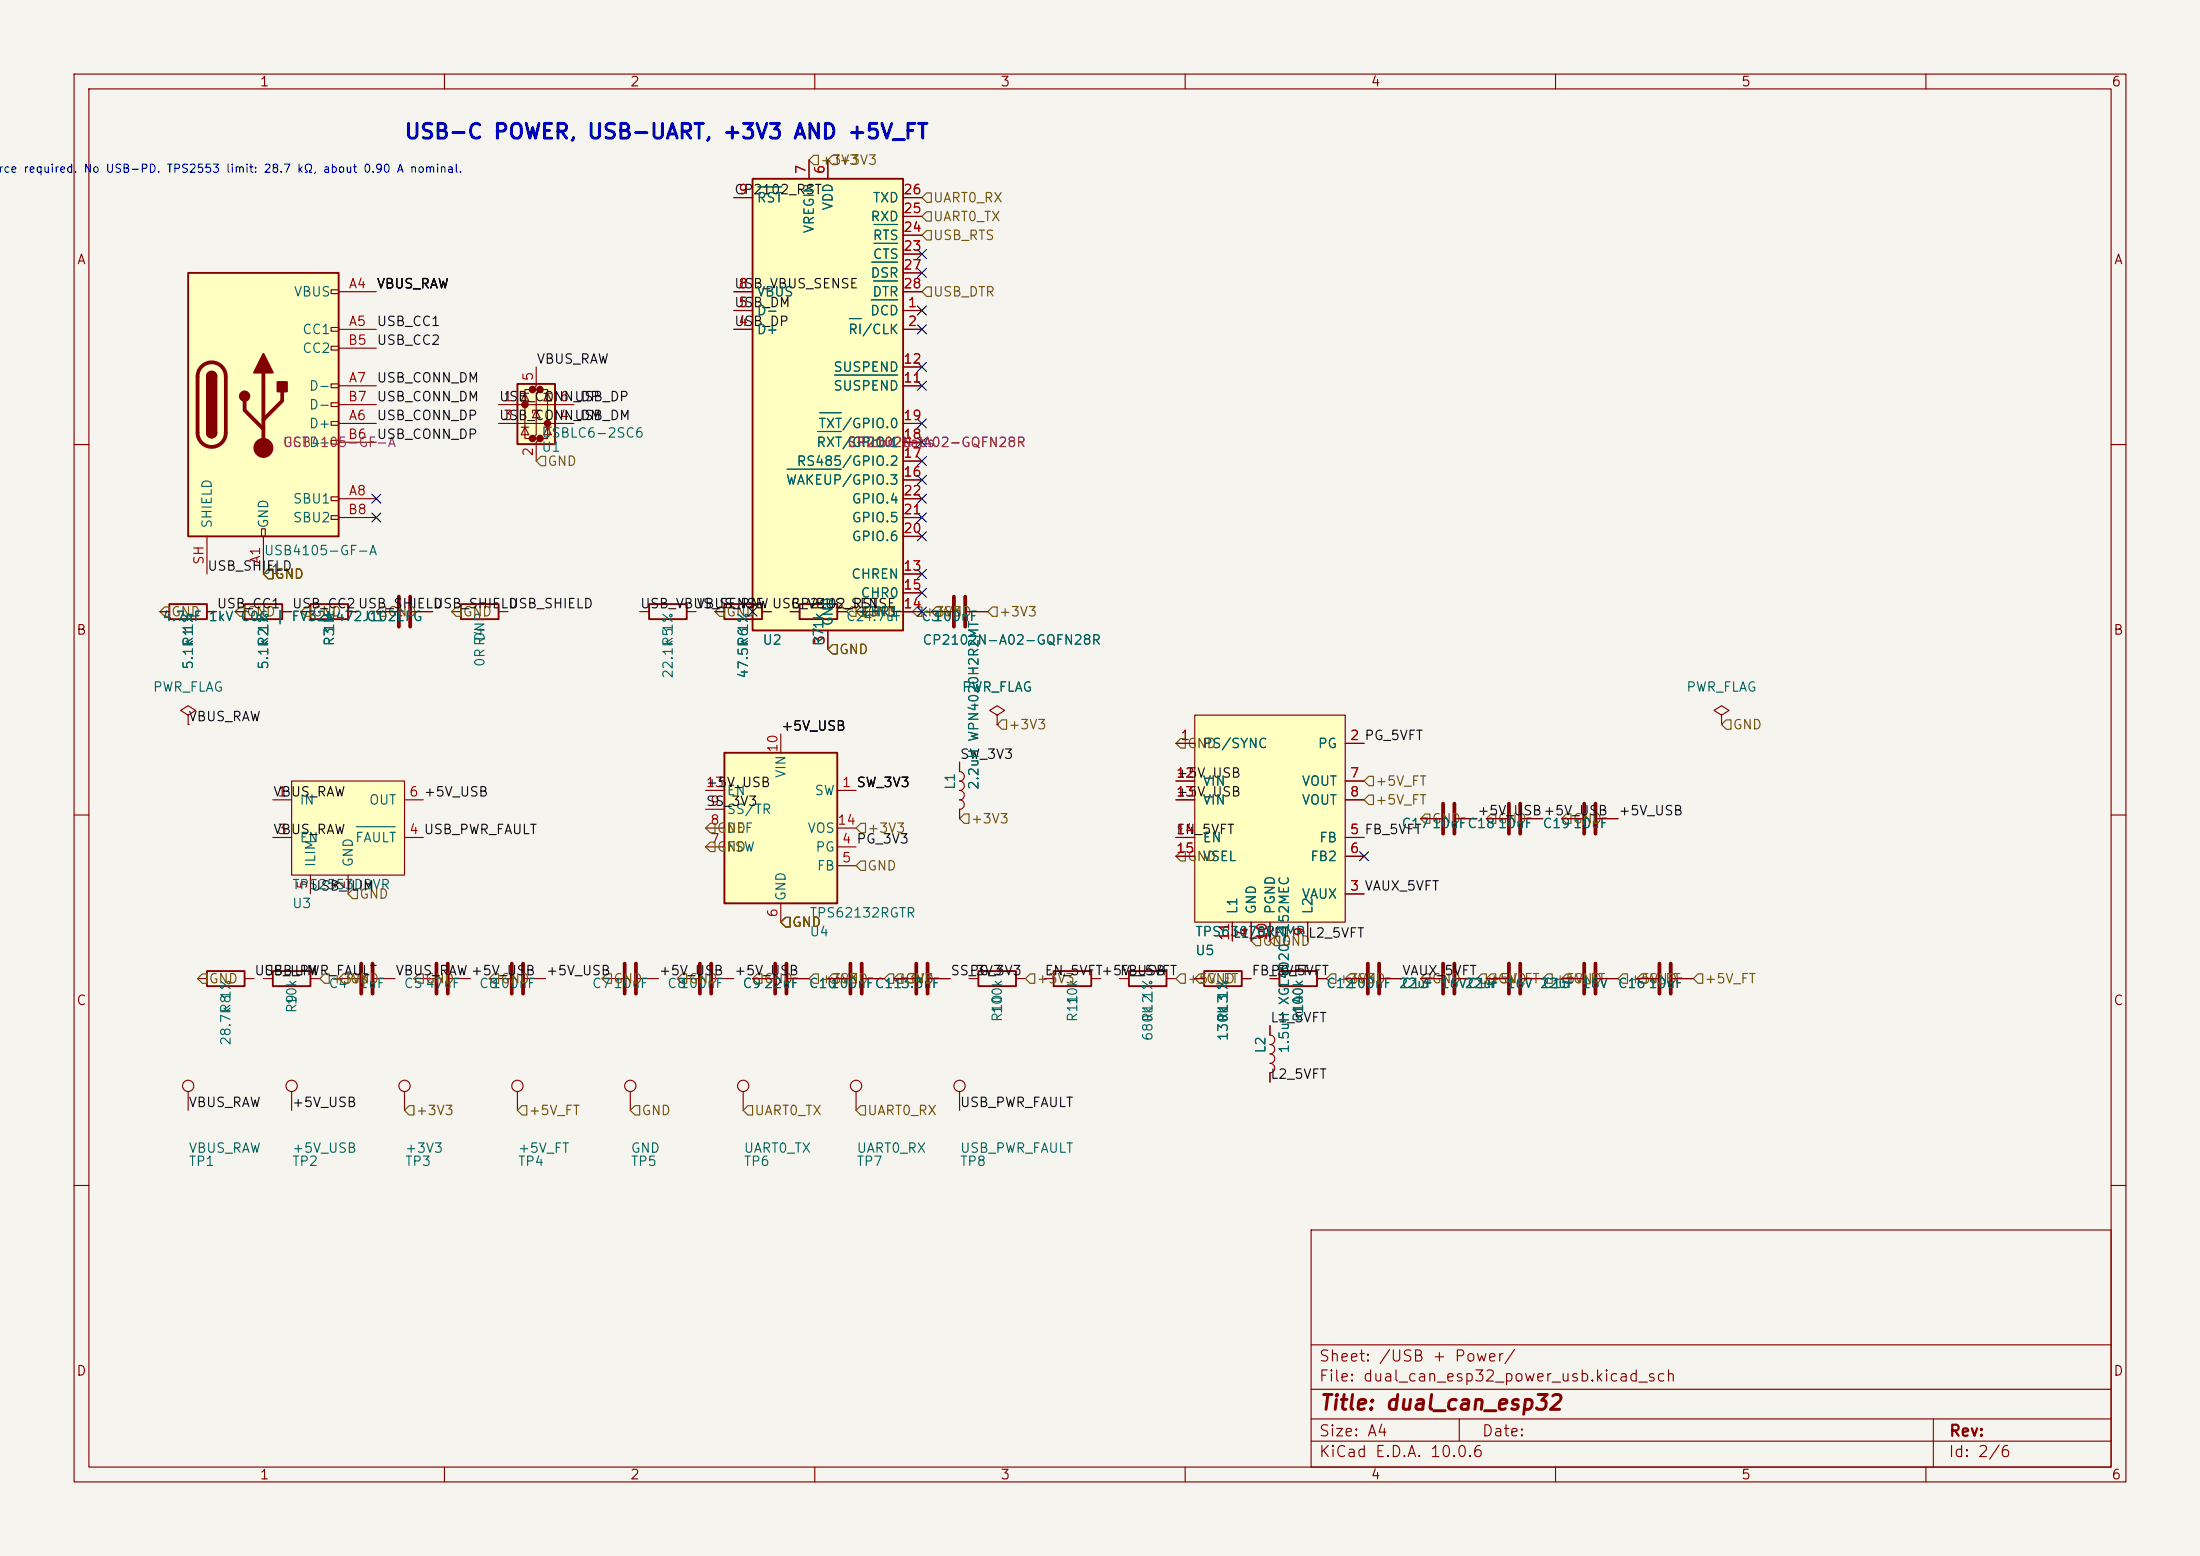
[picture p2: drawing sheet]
<svg xmlns="http://www.w3.org/2000/svg" width="297mm" height="210mm" viewBox="0 0 297 210" stroke-linecap="round" stroke-linejoin="round" font-family="sans-serif">
<path d="M0 0h297v210h-297z" fill="#f5f4ef" stroke="#f5f4ef" stroke-width=".14"/>
<g fill="none" stroke="#840000" stroke-width=".15">
<path d="M10 10h277v190h-277zM12 12h273v186h-273zM60 10v2M110 10v2M160 10v2M210 10v2M260 10v2M10 60h2M285 60h2M21.6 82.6h1.3M27.9 82.6h1.3M10 110h2"/>
<path d="M285 110h2M10 160h2M177 166h108v32h-108zM285 160h2M60 198v2M110 198v2M160 198v2M177 194.5h108M177 191.5h108M177 187.5h108M177 181.5h108M197 191.5v3"/>
<path d="M210 198v2M260 198v2M261 191.5v6.5"/>
</g>
<path d="M22.9 81.5h5v2.1h-5z" fill="none" stroke="#840000" stroke-width=".25"/>
<path d="M97.8 101.6h15.2v20.3h-15.2z" fill="#ffffc2"/>
<path d="M62.2 81.5h5.1v2.1h-5.1zM97.8 101.6h15.2v20.3h-15.2z" fill="none" stroke="#840000" stroke-width=".25"/>
<path d="M61 82.6h1.2M67.3 82.6h1.3M105.4 99.1v2.5M95.2 106.7h2.6M95.2 114.3h2.6M95.2 111.8h2.6M95.2 109.2h2.6M113 106.7h2.6M113 114.3h2.6M113 116.8h2.6M113 111.8h2.6M105.4 121.9v2.6" fill="none" stroke="#840000" stroke-width=".15"/>
<path d="M39.4 105.4h15.2v12.7h-15.2z" fill="#ffffc2"/>
<g fill="none" stroke="#840000" stroke-width=".15">
<path d="M25.4 96.5l1-.6-1-.6-1 .6 1 .6v1.3M25.4 97.8h.1M31.7 82.6h1.3M38.1 82.6h1.3M40.6 82.6h1.3M47 82.6h1.3M50.8 82.6h2.8M55.6 82.6h2.8M115.6 82.6h2.8M120.4 82.6h2.8M36.8 108h2.6M36.8 113h2.6"/>
<path d="M39.4 105.4h15.2v12.7h-15.2zM41.9 118.1v2.6M47 118.1v2.6M54.6 108h2.5M54.6 113h2.5M81.3 132.1h2.8M86.1 132.1h2.8M100.3 147.3v2.6"/>
<circle cx="100.3" cy="146.6" r=".76"/>
</g>
<path d="M48.1 111.6h5.3" fill="none" stroke="#006464" stroke-width=".15"/>
<path d="M53.8 80.5v4.1M55.4 80.5v4.1M118.6 80.5v4.1M120.1 80.5v4.1M84.3 130v4.1M85.9 130v4.1" fill="none" stroke="#840000" stroke-width=".51"/>
<path d="M33 81.5h5.1v2.1h-5.1zM41.9 81.5h5.1v2.1h-5.1z" fill="none" stroke="#840000" stroke-width=".25"/>
<path d="M101.6 24.1h20.3v61h-20.3z" fill="#ffffc2"/>
<path d="M101.6 24.1h20.3v61h-20.3zM27.9 131.1h5.1v2h-5.1zM36.8 131.1h5.1v2h-5.1z" fill="none" stroke="#840000" stroke-width=".25"/>
<g fill="none" stroke="#840000" stroke-width=".15">
<path d="M99.1 39.4h2.5M99.1 26.7h2.5M109.2 21.6v2.5M111.8 21.6v2.5M121.9 39.4h2.6M121.9 26.7h2.6M121.9 34.3h2.6M121.9 31.8h2.6M121.9 29.2h2.6M121.9 36.8h2.6M99.1 41.9h2.5M99.1 44.5h2.5"/>
<path d="M121.9 41.9h2.6M121.9 44.5h2.6M121.9 52.1h2.6M121.9 49.5h2.6M121.9 59.7h2.6M121.9 57.2h2.6M121.9 77.5h2.6M121.9 64.8h2.6M121.9 62.2h2.6M121.9 72.4h2.6M121.9 69.9h2.6M121.9 67.3h2.6"/>
<path d="M111.8 85.1v2.5M121.9 82.6h2.6M121.9 80h2.6M125.7 82.6h2.8M130.6 82.6h2.7M134.6 96.5l1-.6-1-.6-1 .6 1 .6v1.3M134.6 97.8h.1M129.5 102.9v1.2a.64 .64 0 0 1 .7 .7 .64 .64 0 0 1-.7 .6M129.5 105.4a.64 .64 0 0 1 .7 .6 .64 .64 0 0 1-.7 .7 .64 .64 0 0 1 .7 .6 .64 .64 0 0 1-.7 .7M129.5 108a.64 .64 0 0 1 .7 .6 .64 .64 0 0 1-.7 .6v1.3M26.7 132.1h1.2M33 132.1h1.3"/>
<path d="M35.6 132.1h1.2M41.9 132.1h1.3M45.7 132.1h2.8M50.5 132.1h2.8M25.4 147.3v2.6M39.4 147.3v2.6M85.1 147.3v2.6"/>
<circle cx="25.4" cy="146.6" r=".76"/>
<circle cx="39.4" cy="146.6" r=".76"/>
<circle cx="85.1" cy="146.6" r=".76"/>
</g>
<path d="M102.3 25.2h3.2M117.7 35.4h3.5M117.9 37.9h3.3M118 32.8h3.2M118 30.3h3.2M110.4 58.2h3.2M110.7 55.7h2.9M112.7 50.6h8.5M114.7 43h1.6M117.6 40.5h3.6M106.3 63.3h7.3" fill="none" stroke="#006464" stroke-width=".15"/>
<path d="M128.8 80.5v4.1M130.3 80.5v4.1M48.8 130v4.1M50.3 130v4.1" fill="none" stroke="#840000" stroke-width=".51"/>
<path d="M161.3 96.5h20.3v28h-20.3z" fill="#ffffc2"/>
<g fill="none" stroke="#840000" stroke-width=".15">
<path d="M86.4 82.6h1.2M92.7 82.6h1.3M96.5 82.6h1.3M102.9 82.6h1.2M106.7 82.6h1.2M113 82.6h1.3M161.3 96.5h20.3v28h-20.3zM158.7 100.3h2.6M158.7 113h2.6M158.7 115.6h2.6M158.7 105.4h2.6M158.7 108h2.6"/>
<path d="M181.6 100.3h2.5M181.6 113h2.5M181.6 115.6h2.5M181.6 105.4h2.5M181.6 108h2.5M200.7 110.5h2.8M205.5 110.5h2.8M210.8 110.5h2.8M215.6 110.5h2.8M66 132.1h2.8M70.9 132.1h2.8M91.4 132.1h2.8"/>
<path d="M96.3 132.1h2.8M101.6 132.1h2.8M106.4 132.1h2.8M111.8 132.1h2.8M116.6 132.1h2.8M120.6 132.1h2.8M125.5 132.1h2.8M130.8 132.1h1.3M137.2 132.1h1.2M141 132.1h1.2M147.3 132.1h1.3M151.1 132.1h1.3"/>
<path d="M157.5 132.1h1.2M161.3 132.1h1.3M166.4 124.5v2.5M167.6 132.1h1.3M168.9 124.5v2.5M171.4 138.4v1.3a.64 .64 0 0 1 .7 .6 .64 .64 0 0 1-.7 .7 .64 .64 0 0 1 .7 .6 .64 .64 0 0 1-.7 .6M171.4 124.5v2.5M171.4 132.1h1.3M176.5 124.5v2.5M177.8 132.1h1.3M181.6 120.7h2.5M210.8 132.1h2.8"/>
<path d="M215.6 132.1h2.8M54.6 147.3v2.6M69.8 147.3v2.6M115.6 147.3v2.6M129.5 147.3v2.6M171.4 142.2a.64 .64 0 0 1 .7 .7 .64 .64 0 0 1-.7 .6 .64 .64 0 0 1 .7 .7 .64 .64 0 0 1-.7 .6v1.3"/>
<circle cx="54.6" cy="146.6" r=".76"/>
<circle cx="69.8" cy="146.6" r=".76"/>
<circle cx="115.6" cy="146.6" r=".76"/>
<circle cx="129.5" cy="146.6" r=".76"/>
</g>
<path d="M87.6 81.5h5.1v2.1h-5.1zM97.8 81.5h5.1v2.1h-5.1zM107.9 81.5h5.1v2.1h-5.1zM132.1 131.1h5.1v2h-5.1zM142.2 131.1h5.1v2h-5.1zM152.4 131.1h5.1v2h-5.1zM162.6 131.1h5v2h-5zM172.7 131.1h5.1v2h-5.1z" fill="none" stroke="#840000" stroke-width=".25"/>
<g fill="none" stroke="#840000" stroke-width=".51">
<path d="M203.7 108.5v4M205.2 108.5v4M213.9 108.5v4M215.4 108.5v4M69.1 130v4.1M70.6 130v4.1M94.5 130v4.1M96 130v4.1M104.6 130v4.1M106.2 130v4.1M114.8 130v4.1M116.3 130v4.1"/>
<path d="M123.7 130v4.1M125.2 130v4.1M213.9 130v4.1M215.4 130v4.1"/>
</g>
<path d="M69.8 51.8h5.1v8.1h-5.1z" fill="#ffffc2"/>
<g fill="#840000" stroke="#840000" stroke-width=".51">
<circle cx="70.9" cy="54.6" r=".25"/>
<circle cx="71.9" cy="52.6" r=".25"/>
<circle cx="71.9" cy="59.2" r=".25"/>
<circle cx="72.9" cy="52.6" r=".25"/>
<circle cx="72.9" cy="59.2" r=".25"/>
<circle cx="73.9" cy="57.1" r=".25"/>
</g>
<g fill="none" stroke="#840000" stroke-width=".15">
<path d="M67.3 54.6h10.2M67.3 57.2h10.2M70.4 57.7h1M70.4 53.1h1M70.9 53.1l.5 1h-1zM70.9 57.7l.5 1h-1zM71.9 52.6h-1v6.6h1M72.4 49.5v2.6l-.5 .5h1l-.5 .5v5.6l-.5 .5h1l-.5 .5v2.5M72.4 55.4l.5 1h-1zM72.9 55.4h-1v.4M72.9 52.6h1v6.6h-1M73.4 57.7h1"/>
<path d="M73.4 53.1h1M73.9 53.1l.5 1h-1zM73.9 57.7l.5 1h-1zM232.4 96.5l1-.6-1-.6-1 .6 1 .6v1.3M232.4 97.8h.1M191.8 110.5h2.8M196.6 110.5h2.8"/>
</g>
<path d="M69.8 51.8h5.1v8.1h-5.1z" fill="none" stroke="#840000" stroke-width=".25"/>
<path d="M194.8 108.5v4M196.3 108.5v4" fill="none" stroke="#840000" stroke-width=".51"/>
<path d="M25.4 36.8h20.3v35.6h-20.3z" fill="#ffffc2"/>
<g fill="none" stroke="#840000" stroke-width=".15">
<path d="M44.7 39.1h1v.5h-1zM45.7 39.4h5.1M99.1 39.4h2.5M99.1 26.7h2.5M109.2 21.6v2.5M111.8 21.6v2.5M121.9 39.4h2.6M121.9 26.7h2.6M121.9 34.3h2.6M121.9 31.8h2.6M121.9 29.2h2.6M121.9 36.8h2.6"/>
<path d="M44.7 44.2h1v.5h-1zM44.7 46.7h1v.5h-1zM44.7 51.8h1v.5h-1zM44.7 54.4h1v.5h-1zM44.7 56.9h1v.5h-1zM44.7 59.4h1v.5h-1zM45.7 44.5h5.1M45.7 57.2h5.1M45.7 52.1h5.1M45.7 47h5.1M45.7 59.7h5.1M45.7 54.6h5.1"/>
<path d="M99.1 44.5h2.5M99.1 41.9h2.5M121.9 44.5h2.6M121.9 57.2h2.6M121.9 52.1h2.6M121.9 59.7h2.6M121.9 41.9h2.6M121.9 49.5h2.6M27.9 72.4v5.1M35.3 71.4h.5v1h-.5zM35.6 72.4v5.1M44.7 67.1h1v.5h-1z"/>
<path d="M44.7 69.6h1v.5h-1zM45.7 67.3h5.1M45.7 69.9h5.1M121.9 67.3h2.6M121.9 69.9h2.6M121.9 77.5h2.6M121.9 64.8h2.6M121.9 62.2h2.6M121.9 72.4h2.6M21.6 82.6h1.3M27.9 82.6h1.3M31.7 82.6h1.3"/>
<path d="M38.1 82.6h1.3M40.6 82.6h1.3M47 82.6h1.3M50.8 82.6h2.8M55.6 82.6h2.8M96.5 82.6h1.3M102.9 82.6h1.2M106.7 82.6h1.2M111.8 85.1v2.5M113 82.6h1.3M115.6 82.6h2.8M120.4 82.6h4.1"/>
<path d="M121.9 80h2.6M125.7 82.6h2.8M130.6 82.6h2.7M134.6 97.8h.1M129.5 102.9v1.2M129.5 109.2v1.3M158.7 100.3h2.6M158.7 113h2.6M158.7 115.6h2.6M158.7 105.4h2.6M158.7 108h2.6M181.6 100.3h2.5"/>
<path d="M181.6 113h2.5M181.6 115.6h2.5M181.6 105.4h2.5M181.6 108h2.5M191.8 110.5h2.8M196.6 110.5h2.8M200.7 110.5h2.8M205.5 110.5h2.8M210.8 110.5h2.8M215.6 110.5h2.8M55.9 132.1h2.8M60.7 132.1h2.8"/>
<path d="M101.6 132.1h2.8M106.4 132.1h2.8M111.8 132.1h2.8M116.6 132.1h2.8M120.6 132.1h2.8M125.5 132.1h2.8M161.3 132.1h1.3M166.4 124.5v2.5M167.6 132.1h1.3M168.9 124.5v2.5M171.4 132.1h1.3M171.4 124.5v2.5"/>
<path d="M171.4 138.4v1.3M176.5 124.5v2.5M177.8 132.1h1.3M181.6 132.1h2.8M181.6 120.7h2.5M186.4 132.1h2.8M191.8 132.1h2.8M196.6 132.1h2.8M200.7 132.1h2.8M205.5 132.1h2.8M210.8 132.1h2.8M215.6 132.1h2.8"/>
<path d="M221 132.1h2.8M225.8 132.1h2.8M171.4 144.8v1.3"/>
</g>
<path d="M25.4 36.8h20.3v35.6h-20.3zM27.9 50.8a.64 .64 0 0 1 .7-.6 .64 .64 0 0 1 .6 .6M27.9 58.4a.64 .64 0 0 0 .7 .7 .64 .64 0 0 0 .6-.7" fill="none" stroke="#840000" stroke-width=".25"/>
<g fill="none" stroke="#840000" stroke-width=".51">
<path d="M27.2 49.5a1.9 1.9 0 0 1 2.1-.5 1.9 1.9 0 0 1 1.2 1.8v7.6a1.91 1.91 0 0 1-1.9 1.9 1.91 1.91 0 0 1-1.9-1.9v-7.6a1.9 1.9 0 0 1 .5-1.3zM33 54.1v1.3l2.6 2.5M35.6 50.3v10.2M38.1 52.8v1.3l-2.5 2.5M58.9 130v4.1M60.5 130v4.1M184.7 130v4.1M186.2 130v4.1M194.8 130v4.1M196.3 130v4.1M203.7 130v4.1M205.2 130v4.1"/>
<path d="M224 130v4.1M225.6 130v4.1"/>
</g>
<g fill="#840000" stroke="#840000" stroke-width=".25">
<path d="M27.9 50.8h1.3v7.6h-1.3z"/>
<path d="M28.1 50.4a.64 .64 0 0 1 .7-.2 .64 .64 0 0 1 .4 .6h-1.3z"/>
<path d="M27.9 58.4h1.3a.64 .64 0 0 1-.6 .7 .64 .64 0 0 1-.7-.7z"/>
<path d="M35.6 47.8l1.2 2.5h-2.5z"/>
<path d="M37.5 51.6h1.2v1.2h-1.2z"/>
<circle cx="33" cy="53.5" r=".63"/>
</g>
<circle cx="35.6" cy="60.5" r="1.27" fill="#840000" stroke="#840000" stroke-width=".15"/>
<g fill="none" stroke="#725600" stroke-width=".15">
<path d="M109.2 21.6l.7-.6h.6v1.2h-.6zM112.4 21h.6v1.2h-.6l-.6-.6zM125.1 28.6h.6v1.2h-.6l-.6-.6zM125.1 26h.6v1.3h-.6l-.6-.6zM125.1 31.1h.6v1.3h-.6l-.6-.6zM125.1 38.7h.6v1.3h-.6l-.6-.6zM35.6 77.5l.6-.7h.6v1.3h-.6zM73 61.6h.7v1.3h-.7l-.6-.7zM22.2 81.9h.7v1.3h-.7l-.6-.6zM32.4 81.9h.6v1.3h-.6l-.7-.6zM41.3 81.9h.6v1.3h-.6l-.7-.6zM51.4 81.9h.7v1.3h-.7l-.6-.6z"/>
<path d="M61.6 81.9h.6v1.3h-.6l-.6-.6zM97.2 81.9h.6v1.3h-.6l-.7-.6zM112.4 87h.6v1.3h-.6l-.6-.7zM114.9 81.9h.7v1.3h-.7l-.6-.6zM116.2 81.9h.6v1.3h-.6l-.6-.6zM123.8 81.9h.7v1.3h-.7l-.6-.6zM126.4 81.9h.6v1.3h-.6l-.7-.6zM134 81.9h.6v1.3h-.6l-.7-.6zM135.3 97.2h.6v1.2h-.6l-.7-.6zM159.4 99.7h.6v1.3h-.6l-.7-.7zM233 97.2h.7v1.2h-.7l-.6-.6zM95.9 113.7h.6v1.2h-.6l-.7-.6z"/>
<path d="M95.9 111.1h.6v1.3h-.6l-.7-.6zM116.2 111.1h.6v1.3h-.6l-.6-.6zM116.2 116.2h.6v1.3h-.6l-.6-.7zM130.2 109.9h.6v1.2h-.6l-.7-.6zM159.4 114.9h.6v1.3h-.6l-.7-.6zM184.8 107.3h.6v1.3h-.6l-.7-.6zM184.8 104.8h.6v1.2h-.6l-.7-.6zM192.4 109.9h.6v1.2h-.6l-.6-.6zM201.3 109.9h.6v1.2h-.6l-.6-.6zM211.5 109.9h.6v1.2h-.6l-.7-.6zM27.3 131.4h.6v1.3h-.6l-.6-.6zM43.8 131.4h.6v1.3h-.6l-.6-.6z"/>
<path d="M46.4 131.4h.6v1.3h-.6l-.7-.6zM47.6 120h.7v1.3h-.7l-.6-.6zM56.5 131.4h.6v1.3h-.6l-.6-.6zM66.7 131.4h.6v1.3h-.6l-.7-.6zM81.9 131.4h.6v1.3h-.6l-.6-.6zM92.1 131.4h.6v1.3h-.6l-.7-.6zM102.2 131.4h.7v1.3h-.7l-.6-.6zM106 123.8h.7v1.3h-.7l-.6-.6zM109.9 131.4h.6v1.3h-.6l-.7-.6zM112.4 131.4h.6v1.3h-.6l-.6-.6zM120 131.4h.6v1.3h-.6l-.6-.6zM121.3 131.4h.6v1.3h-.6l-.7-.6z"/>
<path d="M139.1 131.4h.6v1.3h-.6l-.7-.6zM159.4 131.4h.6v1.3h-.6l-.7-.6zM161.9 131.4h.7v1.3h-.7l-.6-.6zM169.5 126.4h.7v1.2h-.7l-.6-.6zM172.1 126.4h.6v1.2h-.6l-.7-.6zM179.7 131.4h.6v1.3h-.6l-.6-.6zM182.2 131.4h.7v1.3h-.7l-.6-.6zM192.4 131.4h.6v1.3h-.6l-.6-.6zM200 131.4h.7v1.3h-.7l-.6-.6zM201.3 131.4h.6v1.3h-.6l-.6-.6zM208.9 131.4h.6v1.3h-.6l-.6-.6zM211.5 131.4h.6v1.3h-.6l-.7-.6z"/>
<path d="M219.1 131.4h.6v1.3h-.6l-.7-.6zM221.6 131.4h.6v1.3h-.6l-.6-.6zM229.2 131.4h.7v1.3h-.7l-.6-.6zM55.2 149.2h.7v1.3h-.7l-.6-.6zM70.5 149.2h.6v1.3h-.6l-.7-.6zM85.7 149.2h.7v1.3h-.7l-.6-.6zM101 149.2h.6v1.3h-.6l-.7-.6zM116.2 149.2h.6v1.3h-.6l-.6-.6z"/>
</g>
<g fill="none" stroke="#000084" stroke-width=".15">
<path d="M123.9 33.7l1.2 1.2M123.9 36.2l1.2 1.2M125.1 33.7l-1.2 1.2M125.1 36.2l-1.2 1.2M123.9 41.3l1.2 1.2M123.9 51.5l1.2 1.2M123.9 43.8l1.2 1.3M123.9 59.1l1.2 1.2M123.9 48.9l1.2 1.2M123.9 56.5l1.2 1.3M125.1 41.3l-1.2 1.2M125.1 51.5l-1.2 1.2"/>
<path d="M125.1 43.8l-1.2 1.3M125.1 59.1l-1.2 1.2M125.1 48.9l-1.2 1.2M125.1 56.5l-1.2 1.3M50.2 69.2l1.2 1.3M50.2 66.7l1.2 1.2M51.4 69.2l-1.2 1.3M51.4 66.7l-1.2 1.2M123.9 69.2l1.2 1.3M123.9 71.8l1.2 1.2M123.9 66.7l1.2 1.2M123.9 76.9l1.2 1.2"/>
<path d="M123.9 79.4l1.2 1.2M123.9 61.6l1.2 1.2M123.9 64.2l1.2 1.2M125.1 69.2l-1.2 1.3M125.1 71.8l-1.2 1.2M125.1 66.7l-1.2 1.2M125.1 76.9l-1.2 1.2M125.1 79.4l-1.2 1.2M125.1 61.6l-1.2 1.2M125.1 64.2l-1.2 1.2M101 81.9l1.2 1.3M102.2 81.9l-1.2 1.3"/>
<path d="M123.9 81.9l1.2 1.3M125.1 81.9l-1.2 1.3M183.5 115l1.3 1.2M184.8 115l-1.3 1.2"/>
</g>
<path d="M102.3 25.2h3.2M117.7 35.4h3.5M117.9 37.9h3.3M118 32.8h3.2M118 30.3h3.2M110.4 58.2h3.2M110.7 55.7h2.9M112.7 50.6h8.5M114.7 43h1.6M117.6 40.5h3.6M106.3 63.3h7.3" fill="none" stroke="#006464" stroke-width=".15"/>
<text font-size="2" fill="#0000c2" x="54.5" y="19.3">USB-C POWER, USB-UART, +3V3 AND +5V_FT</text>
<text font-size="2" fill="#840000" x="178" y="190.8">Title: dual_can_esp32</text>
<g font-size="1.5" fill="#840000">
<text x="178" y="184.1">Sheet: /USB + Power/</text>
<text x="178" y="186.8">File: dual_can_esp32_power_usb.kicad_sch</text>
<text x="178" y="197">KiCad E.D.A. 10.0.6</text>
<text x="178" y="194.2">Size: A4</text>
<text x="200" y="194.2">Date:</text>
<text x="263" y="197">Id: 2/6</text>
<text x="263" y="194.2">Rev:</text>
</g>
<g font-size="1.3" fill="#840000">
<text x="35" y="12">1</text>
<text x="85" y="12">2</text>
<text x="135" y="12">3</text>
<text x="185" y="12">4</text>
<text x="235" y="12">5</text>
<text x="285" y="12">6</text>
<text x="10.3" y="36">A</text>
<text x="285.3" y="36">A</text>
<text x="10.2" y="86">B</text>
<text x="285.2" y="86">B</text>
<text x="10.2" y="136">C</text>
<text x="285.2" y="136">C</text>
<text x="10.2" y="186">D</text>
<text x="285.2" y="186">D</text>
<text x="35" y="200">1</text>
<text x="85" y="200">2</text>
<text x="135" y="200">3</text>
<text x="185" y="200">4</text>
<text x="235" y="200">5</text>
<text x="285" y="200">6</text>
</g>
<g font-size="1.3" fill="#a90000">
<text x="109.1" y="23.6" transform="rotate(-90 109.1 23.6)">7</text>
<text x="111.6" y="23.6" transform="rotate(-90 111.6 23.6)">6</text>
<text x="99.6" y="26.5">9</text>
<text x="121.9" y="29.1">25</text>
<text x="121.9" y="26.5">26</text>
<text x="121.9" y="34.2">23</text>
<text x="121.9" y="31.6">24</text>
<text x="47" y="39.2">A4</text>
<text x="99.6" y="41.8">5</text>
<text x="99.6" y="39.2">8</text>
<text x="121.9" y="36.7">27</text>
<text x="121.9" y="39.2">28</text>
<text x="122.5" y="41.8">1</text>
<text x="46.9" y="46.9">B5</text>
<text x="47" y="44.3">A5</text>
<text x="99.6" y="44.3">4</text>
<text x="122.5" y="44.3">2</text>
<text x="47" y="51.9">A7</text>
<text x="72.3" y="51.5" transform="rotate(-90 72.3 51.5)">5</text>
<text x="121.9" y="51.9">11</text>
<text x="121.9" y="49.4">12</text>
<text x="46.9" y="59.6">B6</text>
<text x="46.9" y="54.5">B7</text>
<text x="47" y="57">A6</text>
<text x="67.8" y="54.5">1</text>
<text x="67.8" y="57">3</text>
<text x="75.5" y="57">4 USB_DM</text>
<text x="75.5" y="54.5">6 USB_DP</text>
<text x="121.9" y="59.6">18</text>
<text x="121.9" y="57">19</text>
<text x="72.3" y="61.7" transform="rotate(-90 72.3 61.7)">2</text>
<text x="121.9" y="64.6">16</text>
<text x="121.9" y="62.1">17</text>
<text x="46.9" y="69.7">B8</text>
<text x="47" y="67.2">A8</text>
<text x="121.9" y="69.7">21</text>
<text x="121.9" y="67.2">22</text>
<text x="27.8" y="76.3" transform="rotate(-90 27.8 76.3)">SH</text>
<text x="35.4" y="76.2" transform="rotate(-90 35.4 76.2)">A1</text>
<text x="121.9" y="77.3">13</text>
<text x="121.9" y="72.3">20</text>
<text x="121.9" y="79.9">15</text>
<text x="121.9" y="82.4">14</text>
<text x="111.6" y="87.1" transform="rotate(-90 111.6 87.1)">3</text>
<text x="105.3" y="101.7" transform="rotate(-90 105.3 101.7)">10</text>
<text x="159.3" y="100.2">1</text>
<text x="182.1" y="100.2">2 PG_5VFT</text>
<text x="182.1" y="100.2">2</text>
<text x="37.4" y="107.8">1</text>
<text x="55.1" y="107.8">6 +5V_USB</text>
<text x="95.2" y="106.5">13</text>
<text x="113.6" y="106.5">1 SW_3V3</text>
<text x="158.7" y="105.3">12</text>
<text x="158.7" y="107.8">13</text>
<text x="182.1" y="105.3">7</text>
<text x="182.1" y="107.8">8</text>
<text x="37.4" y="112.9">3</text>
<text x="55.1" y="112.9">4 USB_PWR_FAULT</text>
<text x="95.8" y="111.6">8</text>
<text x="95.8" y="109.1">9</text>
<text x="113" y="111.6">14</text>
<text x="158.7" y="112.9">14</text>
<text x="182.1" y="112.9">5 FB_5VFT</text>
<text x="182.1" y="112.9">5</text>
<text x="95.8" y="114.2">7</text>
<text x="113.6" y="114.2">4 PG_3V3</text>
<text x="113.6" y="116.7">5</text>
<text x="158.7" y="115.4">15</text>
<text x="182.1" y="115.4">6</text>
<text x="41.8" y="120.1" transform="rotate(-90 41.8 120.1)">5</text>
<text x="46.9" y="120.1" transform="rotate(-90 46.9 120.1)">2</text>
<text x="105.3" y="123.9" transform="rotate(-90 105.3 123.9)">6</text>
<text x="182.1" y="120.5">3 VAUX_5VFT</text>
<text x="182.1" y="120.5">3</text>
<text x="166.2" y="127.1" transform="rotate(-90 166.2 127.1)">11</text>
<text x="168.8" y="126.5" transform="rotate(-90 168.8 126.5)">4</text>
<text x="171.3" y="127.1" transform="rotate(-90 171.3 127.1)">10</text>
<text x="176.4" y="126.5" transform="rotate(-90 176.4 126.5)">9</text>
</g>
<g font-size="1.3" fill="#725600">
<text x="110.7" y="22.6">+3V3</text>
<text x="113.2" y="22.6">+3V3</text>
<text x="125.9" y="27.6">UART0_RX</text>
<text x="125.9" y="30.2">UART0_TX</text>
<text x="125.9" y="32.7">USB_RTS</text>
<text x="125.9" y="40.3">USB_DTR</text>
<text x="73.8" y="63.2">GND</text>
<text x="23" y="83.5">GND</text>
<text x="33.2" y="83.5">GND</text>
<text x="37" y="78.4">GND</text>
<text x="42.1" y="83.5">GND</text>
<text x="52.2" y="83.5">GND</text>
<text x="62.4" y="83.5">GND</text>
<text x="98" y="83.5">GND</text>
<text x="115.7" y="83.5">+3V3</text>
<text x="117" y="83.5">GND</text>
<text x="124.6" y="83.5">+3V3</text>
<text x="127.2" y="83.5">GND</text>
<text x="134.8" y="83.5">+3V3</text>
<text x="113.2" y="88.6">GND</text>
<text x="136.1" y="98.8">+3V3</text>
<text x="160.2" y="101.3">GND</text>
<text x="233.8" y="98.8">GND</text>
<text x="185.6" y="106.4">+5V_FT</text>
<text x="96.7" y="112.7">GND</text>
<text x="117" y="112.7">+3V3</text>
<text x="131" y="111.5">+3V3</text>
<text x="185.6" y="108.9">+5V_FT</text>
<text x="193.2" y="111.5">GND</text>
<text x="202.1" y="111.5">GND</text>
<text x="212.3" y="111.5">GND</text>
<text x="96.7" y="115.3">GND</text>
<text x="117" y="117.8">GND</text>
<text x="160.2" y="116.5">GND</text>
<text x="48.4" y="121.6">GND</text>
<text x="106.8" y="125.4">GND</text>
<text x="170.3" y="128">GND</text>
<text x="172.9" y="128">GND</text>
<text x="28.1" y="133">GND</text>
<text x="44.6" y="133">+3V3</text>
<text x="47.2" y="133">GND</text>
<text x="57.3" y="133">GND</text>
<text x="67.5" y="133">GND</text>
<text x="82.7" y="133">GND</text>
<text x="92.9" y="133">GND</text>
<text x="103" y="133">GND</text>
<text x="110.7" y="133">+3V3</text>
<text x="113.2" y="133">GND</text>
<text x="120.8" y="133">+3V3</text>
<text x="122.1" y="133">GND</text>
<text x="139.9" y="133">+3V3</text>
<text x="160.2" y="133">+5V_FT</text>
<text x="162.7" y="133">GND</text>
<text x="180.5" y="133">+3V3</text>
<text x="183" y="133">GND</text>
<text x="193.2" y="133">GND</text>
<text x="200.8" y="133">+5V_FT</text>
<text x="202.1" y="133">GND</text>
<text x="209.7" y="133">+5V_FT</text>
<text x="212.3" y="133">GND</text>
<text x="219.9" y="133">+5V_FT</text>
<text x="222.4" y="133">GND</text>
<text x="230" y="133">+5V_FT</text>
<text x="56" y="150.8">+3V3</text>
<text x="71.3" y="150.8">+5V_FT</text>
<text x="86.5" y="150.8">GND</text>
<text x="101.8" y="150.8">UART0_TX</text>
<text x="117" y="150.8">UART0_RX</text>
</g>
<g font-size="1.3" fill="#0f0f0f">
<text x="99" y="26.5">CP2102_RST</text>
<text x="50.8" y="39.2">VBUS_RAW</text>
<text x="99" y="41.8">USB_DM</text>
<text x="99" y="39.2">USB_VBUS_SENSE</text>
<text x="50.8" y="46.9">USB_CC2</text>
<text x="50.8" y="44.3">USB_CC1</text>
<text x="99" y="44.3">USB_DP</text>
<text x="50.8" y="51.9">USB_CONN_DM</text>
<text x="72.4" y="49.4">VBUS_RAW</text>
<text x="50.8" y="57">USB_CONN_DP</text>
<text x="50.8" y="59.6">USB_CONN_DP</text>
<text x="50.8" y="54.5">USB_CONN_DM</text>
<text x="67.3" y="54.5">USB_CONN_DP</text>
<text x="67.3" y="57">USB_CONN_DM</text>
<text x="27.9" y="77.3">USB_SHIELD</text>
<text x="29.2" y="82.4">USB_CC1</text>
<text x="39.3" y="82.4">USB_CC2USB_SHIELD</text>
<text x="58.4" y="82.4">USB_SHIELD</text>
<text x="68.6" y="82.4">USB_SHIELD</text>
<text x="86.3" y="82.4">USB_VBUS_SENSE</text>
<text x="94" y="82.4">VBUS_RAW USB_VBUS_SENSE 14</text>
<text x="106.7" y="82.4">CP2102_RST</text>
<text x="25.4" y="97.7">VBUS_RAW</text>
<text x="105.4" y="98.9">+5V_USB</text>
<text x="36.8" y="107.8">VBUS_RAW</text>
<text x="95.2" y="106.6">+5V_USB</text>
<text x="129.5" y="102.7">SW_3V3</text>
<text x="158.7" y="107.8">+5V_USB</text>
<text x="158.7" y="105.3">+5V_USB</text>
<text x="36.8" y="112.9">VBUS_RAW</text>
<text x="95.2" y="109.1">SS_3V3</text>
<text x="158.7" y="112.9">EN_5VFT</text>
<text x="199.4" y="110.4">+5V_USB+5V_USB</text>
<text x="218.4" y="110.4">+5V_USB</text>
<text x="41.9" y="120.5">USB_ILIM</text>
<text x="34.3" y="132">USB_ILIM</text>
<text x="35.5" y="132">USB_PWR_FAULT</text>
<text x="53.3" y="132">VBUS_RAW +5V_USB</text>
<text x="73.6" y="132">+5V_USB</text>
<text x="88.9" y="132">+5V_USB</text>
<text x="99" y="132">+5V_USB</text>
<text x="128.2" y="132">SS_3V3</text>
<text x="130.8" y="132">PG_3V3</text>
<text x="140.9" y="132">EN_5VFT+5V_USB</text>
<text x="151.1" y="132">FB_5VFT</text>
<text x="166.3" y="126.9">L1_5VFT</text>
<text x="168.9" y="132">FB_5VFT</text>
<text x="171.4" y="132">PG_5VFT</text>
<text x="189.2" y="132">VAUX_5VFT</text>
<text x="171.4" y="138.3">L1_5VFT</text>
<text x="25.4" y="149.7">VBUS_RAW</text>
<text x="39.3" y="149.7">+5V_USB</text>
<text x="129.5" y="149.7">USB_PWR_FAULT</text>
<text x="171.4" y="145.9">L2_5VFT</text>
</g>
<g font-size="1.3" fill="#006464">
<text x="102.1" y="27.6">RST</text>
<text x="112.7" y="28.5" transform="rotate(-90 112.7 28.5)">VDD</text>
<text x="117.7" y="27.6">TXD</text>
<text x="110.2" y="31.6" transform="rotate(-90 110.2 31.6)">VREGIN</text>
<text x="117.4" y="30.2">RXD</text>
<text x="117.7" y="35.3">CTS</text>
<text x="117.7" y="32.7">RTS</text>
<text x="39.6" y="40.3">VBUS</text>
<text x="102.1" y="40.3">VBUS</text>
<text x="117.4" y="37.8">DSR</text>
<text x="117.7" y="40.3">DTR</text>
<text x="40.7" y="45.4">CC1</text>
<text x="40.7" y="48">CC2</text>
<text x="102.1" y="45.4">D+</text>
<text x="102.1" y="42.9">D-</text>
<text x="114.4" y="45.4">RI/CLK</text>
<text x="117.4" y="42.9">DCD</text>
<text x="41.6" y="53">D-</text>
<text x="112.4" y="53">SUSPEND</text>
<text x="112.4" y="50.5">SUSPEND</text>
<text x="41.6" y="58.1">D+</text>
<text x="41.6" y="55.6">D-</text>
<text x="73" y="59.4">USBLC6-2SC6</text>
<text x="110.4" y="58.1">TXT/GPIO.0</text>
<text x="73" y="61.3">U1</text>
<text x="106" y="65.7">WAKEUP/GPIO.3</text>
<text x="107.5" y="63.2">RS485/GPIO.2</text>
<text x="110.1" y="60.7">RXT/GPIO.1 Labs</text>
<text x="28.9" y="71.4" transform="rotate(-90 28.9 71.4)">SHIELD</text>
<text x="36.5" y="71.4" transform="rotate(-90 36.5 71.4)">GND</text>
<text x="39.5" y="68.3">SBU1</text>
<text x="39.5" y="70.8">SBU2</text>
<text x="114.9" y="70.8">GPIO.5</text>
<text x="114.9" y="68.3">GPIO.4</text>
<text x="35.5" y="77.8">J1</text>
<text x="35.5" y="75.3">USB4105-GF-A</text>
<text x="114.9" y="73.4">GPIO.6</text>
<text x="114.8" y="78.4">CHREN</text>
<text x="116.1" y="83.5">CHR1</text>
<text x="116.1" y="81">CHR0</text>
<text x="21.8" y="84.1">4.7nF 1kV C0G | FV32N472J102EFG</text>
<text x="26.4" y="87.3" transform="rotate(-90 26.4 87.3)">R1</text>
<text x="36.5" y="87.3" transform="rotate(-90 36.5 87.3)">R2</text>
<text x="45.4" y="87.3" transform="rotate(-90 45.4 87.3)">R3</text>
<text x="45.4" y="85.4" transform="rotate(-90 45.4 85.4)">1M</text>
<text x="49.4" y="84.1">C1</text>
<text x="65.7" y="86.7" transform="rotate(-90 65.7 86.7)">DNP</text>
<text x="91.1" y="87.3" transform="rotate(-90 91.1 87.3)">R5</text>
<text x="101.3" y="87.3" transform="rotate(-90 101.3 87.3)">R6</text>
<text x="102.9" y="87.3">U2</text>
<text x="111.5" y="87.3" transform="rotate(-90 111.5 87.3)">R71k</text>
<text x="112.7" y="84.6" transform="rotate(-90 112.7 84.6)">GND</text>
<text x="114.1" y="84.1">C24.7uF</text>
<text x="124.3" y="84.1">C3</text>
<text x="124.4" y="87.3">CP2102N-A02-GQFN28R</text>
<text x="126" y="84.1">100nF</text>
<text x="20.6" y="93.7">PWR_FLAG</text>
<text x="26.4" y="90.5" transform="rotate(-90 26.4 90.5)">5.1k 1%</text>
<text x="36.5" y="90.5" transform="rotate(-90 36.5 90.5)">5.1k 1%</text>
<text x="65.7" y="90.1" transform="rotate(-90 65.7 90.1)">0RR4</text>
<text x="91.1" y="91.7" transform="rotate(-90 91.1 91.7)">22.1k 1%</text>
<text x="101.3" y="91.7" transform="rotate(-90 101.3 91.7)">47.5k 1%</text>
<text x="129.8" y="93.7">PWR_FLAG</text>
<text x="227.6" y="93.7">PWR_FLAG</text>
<text x="162.3" y="101.3">PS/SYNC</text>
<text x="177.8" y="101.3">PG</text>
<text x="98" y="107.6">EN</text>
<text x="106.4" y="105.1" transform="rotate(-90 106.4 105.1)">VIN</text>
<text x="109.9" y="107.6">SW</text>
<text x="129.2" y="106.7" transform="rotate(-90 129.2 106.7)">L1</text>
<text x="132.4" y="106.7" transform="rotate(-90 132.4 106.7)">2.2uH WPN4020H2R2MT</text>
<text x="162.3" y="106.4">VIN</text>
<text x="175.6" y="106.4">VOUT</text>
<text x="40.4" y="108.9">IN</text>
<text x="40.4" y="114">EN</text>
<text x="47.9" y="114">FAULT</text>
<text x="49.7" y="108.9">OUT</text>
<text x="98" y="112.7">DEF</text>
<text x="98" y="110.2">SS/TR</text>
<text x="108.9" y="112.7">VOS</text>
<text x="162.3" y="108.9">VIN</text>
<text x="162.3" y="114">EN</text>
<text x="175.6" y="108.9">VOUT</text>
<text x="178" y="114">FB</text>
<text x="189.1" y="112.1">C17</text>
<text x="193.2" y="112.1">10uFC18</text>
<text x="202.1" y="112.1">10uF</text>
<text x="208.2" y="112.1">C19</text>
<text x="212.3" y="112.1">10uF</text>
<text x="42.9" y="117.1" transform="rotate(-90 42.9 117.1)">ILIM</text>
<text x="48" y="117.1" transform="rotate(-90 48 117.1)">GND</text>
<text x="98" y="115.3">FSW</text>
<text x="110" y="115.3">PG</text>
<text x="110.2" y="117.8">FB</text>
<text x="162.3" y="116.5">VSEL</text>
<text x="176.8" y="116.5">FB2</text>
<text x="39.4" y="122.9">U3</text>
<text x="39.4" y="120.3">TPS2553DBVR</text>
<text x="106.4" y="121.7" transform="rotate(-90 106.4 121.7)">GND</text>
<text x="109.2" y="124.2">TPS62132RGTR</text>
<text x="167.3" y="123.5" transform="rotate(-90 167.3 123.5)">L1</text>
<text x="169.9" y="123.5" transform="rotate(-90 169.9 123.5)">GND</text>
<text x="172.4" y="123.5" transform="rotate(-90 172.4 123.5)">PGND</text>
<text x="175.6" y="121.6">VAUX</text>
<text x="177.5" y="123.5" transform="rotate(-90 177.5 123.5)">L2</text>
<text x="109.2" y="126.7">U4</text>
<text x="161.3" y="129.2">U5</text>
<text x="161.3" y="126.7">TPS63070RNMRL2_5VFT</text>
<text x="161.3" y="126.7">TPS63070RNMR</text>
<text x="31.4" y="136.8" transform="rotate(-90 31.4 136.8)">R8</text>
<text x="40.3" y="136.8" transform="rotate(-90 40.3 136.8)">R9</text>
<text x="40.3" y="135.8" transform="rotate(-90 40.3 135.8)">10k</text>
<text x="44.3" y="133.7">C4</text>
<text x="48.4" y="133.7">1uF</text>
<text x="54.4" y="133.7">C5</text>
<text x="57.3" y="133.7">47uF</text>
<text x="64.6" y="133.7">C6</text>
<text x="66.3" y="133.7">100nF</text>
<text x="79.8" y="133.7">C7</text>
<text x="82.7" y="133.7">10uF</text>
<text x="90" y="133.7">C8</text>
<text x="91.7" y="133.7">100nF</text>
<text x="100.2" y="133.7">C9</text>
<text x="103.1" y="133.7">22uF</text>
<text x="109.1" y="133.7">C10</text>
<text x="112" y="133.7">100nFC113.3nF</text>
<text x="135.6" y="137" transform="rotate(-90 135.6 137)">100k</text>
<text x="145.7" y="135.8" transform="rotate(-90 145.7 135.8)">10k</text>
<text x="176.2" y="137" transform="rotate(-90 176.2 137)">100k</text>
<text x="179" y="133.7">C12</text>
<text x="181.9" y="133.7">100nF 22uF 16V22uF 16V 22uF 16V</text>
<text x="189.1" y="133.7">C13</text>
<text x="198" y="133.7">C14</text>
<text x="208.2" y="133.7">C15</text>
<text x="218.3" y="133.7">C16</text>
<text x="222.4" y="133.7">10uF</text>
<text x="31.4" y="141.2" transform="rotate(-90 31.4 141.2)">28.7k 1%</text>
<text x="135.6" y="138" transform="rotate(-90 135.6 138)">R10</text>
<text x="145.7" y="138" transform="rotate(-90 145.7 138)">R11</text>
<text x="155.9" y="140.6" transform="rotate(-90 155.9 140.6)">680k 1%</text>
<text x="155.9" y="138" transform="rotate(-90 155.9 138)">R12</text>
<text x="166.1" y="140.6" transform="rotate(-90 166.1 140.6)">130k 1%</text>
<text x="166.1" y="138" transform="rotate(-90 166.1 138)">R13</text>
<text x="171.1" y="142.3" transform="rotate(-90 171.1 142.3)">L2</text>
<text x="174.3" y="142.3" transform="rotate(-90 174.3 142.3)">1.5uH XGL4020-152MEC</text>
<text x="176.2" y="138" transform="rotate(-90 176.2 138)">R14</text>
<text x="25.4" y="155.9">VBUS_RAW</text>
<text x="39.4" y="155.9">+5V_USB</text>
<text x="54.6" y="155.9">+3V3</text>
<text x="69.8" y="155.9">+5V_FT</text>
<text x="85.1" y="155.9">GND</text>
<text x="100.3" y="155.9">UART0_TX</text>
<text x="115.6" y="155.9">UART0_RX</text>
<text x="129.5" y="155.9">USB_PWR_FAULT</text>
<text x="25.4" y="157.7">TP1</text>
<text x="39.4" y="157.7">TP2</text>
<text x="54.6" y="157.7">TP3</text>
<text x="69.8" y="157.7">TP4</text>
<text x="85.1" y="157.7">TP5</text>
<text x="100.3" y="157.7">TP6</text>
<text x="115.6" y="157.7">TP7</text>
<text x="129.5" y="157.7">TP8</text>
</g>
<g font-size="1.3" fill="#840084">
<text x="38.1" y="60.7">GCTD+</text>
<text x="38.1" y="60.7">USB4105-GF-A</text>
<text x="114.3" y="60.7">Silicon</text>
<text x="114.3" y="60.7">CP2102N-A02-GQFN28R</text>
</g>
<text font-size="1.1" fill="#0000c2" x="-.3" y="23.6">rce required. No USB-PD. TPS2553 limit: 28.7 kΩ, about 0.90 A nominal.</text>
</svg>
